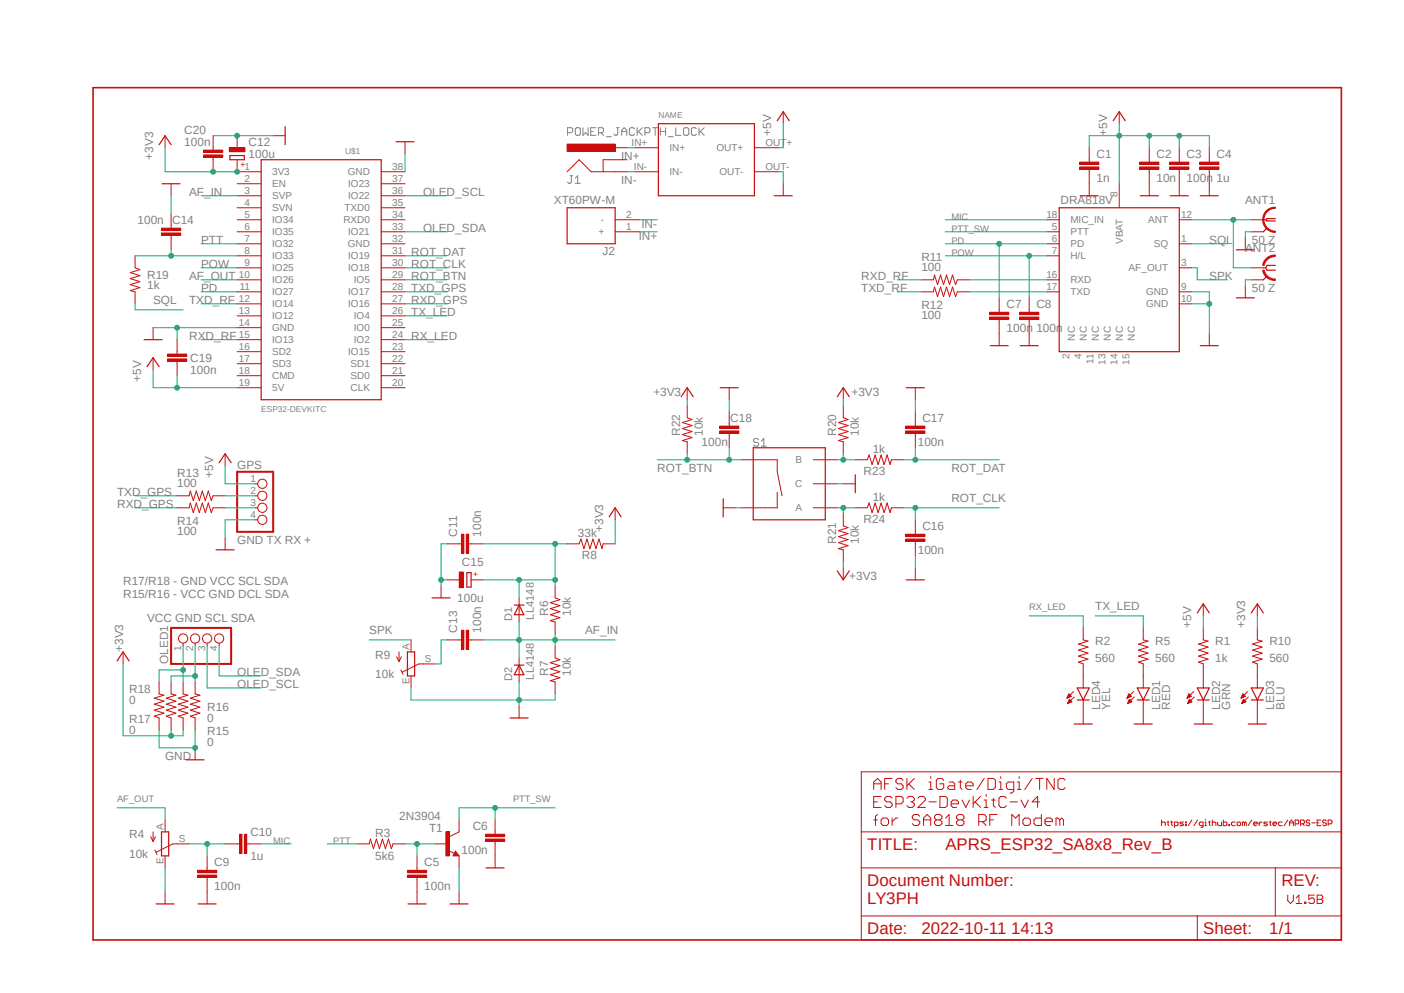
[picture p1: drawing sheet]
<svg xmlns="http://www.w3.org/2000/svg" width="297mm" height="210mm" viewBox="0 0 297 210" stroke-linecap="round" stroke-linejoin="round" font-family="sans-serif">
<path d="M19.2 18.2l264.9 181.1M284.1 18.2l-264.9 181.1" fill="none" stroke="#fff" stroke-width=".21"/>
<g fill="none" stroke="#808080" stroke-width=".21">
<path d="M120.1 28.1h.8l.3-.3v-.5l-.3-.3h-.8v1.6M120.6 37.2h.6M120.9 37.2v1.3l-.3 .3h-.3l-.2-.3M121.7 38.8h1.1M121.7 37.7l.5-.5v1.6M122 27h.5l.3 .3v1.1l-.3 .2h-.5l-.3-.2v-1.1zM123.3 27v1.6l.6-.5 .5 .5v-1.6M125 27.8h.5M126.1 27h-1.1v1.6h1.1M126.6 28.1h.8l.3-.3v-.5l-.3-.3h-.8v1.6M127.1 28.1l.6 .5M128.2 28.9h1.1"/>
<path d="M130.4 27h.6M130.7 27v1.4l-.3 .2h-.3l-.2-.2M131.5 27.8h1.1M131.5 28.6v-1l.5-.6 .6 .6v1M134.2 27.3l-.3-.3h-.5l-.3 .3v1.1l.3 .2h.5l.3-.2M134.8 27v1.6M135 27.8l.9 .8M135.9 27l-1.1 1.1M136.4 28.1h.8l.3-.3v-.5l-.3-.3h-.8v1.6M138 27h1.1M138.6 27v1.6M139.7 27.8h1.1"/>
<path d="M139.7 27v1.6M140.8 27v1.6M141.4 28.9h1M143 27v1.6h1.1M144.6 27.3l.3-.3h.5l.3 .3v1.1l-.3 .2h-.5l-.3-.2zM147.3 27.3l-.2-.3h-.6l-.2 .3v1.1l.2 .2h.6l.2-.2M147.9 27v1.6M148.2 27.8l.8 .8M149 27l-1.1 1.1M160.5 93l-.3-.2h-.5l-.3 .2v.3l.3 .3h.5l.3 .3v.2l-.3 .3h-.5l-.3-.3M161 94.4h1.1M161 93.3l.6-.5v1.6"/>
</g>
<g fill="none" stroke="#c90d0c" stroke-width=".21">
<path d="M236.8 23.6v2.6M236.8 38.9v5M243.1 38.9v2.5M249.5 38.9v2.5M255.8 38.9v2.5M221.5 51.6h2.6M221.5 46.5h2.6M221.5 49h2.6M221.5 59.2h2.6M221.5 54.1h2.6M249.5 51.6h2.5M249.5 46.5h2.5"/>
<path d="M249.5 56.6h2.5M211.4 70.6v2.5M217.7 70.6v2.5M221.5 61.7h2.6M249.5 61.7h2.5M249.5 64.3h2.5M255.8 70.6v2.5M229.2 150.6v2.5M254.6 150.6v2.5M184.8 167v-1.6l.8-.8 .8 .8v1.6M184.8 165.8h1.6M184.8 169.6h.8"/>
<path d="M184.8 173.4h.8M185.6 172.3l-.4 .3v2M186.4 168.4h-1.6v2.4h1.6M186.8 173h.8l.4 .4v.8l-.4 .4h-.8l-.4-.4v-.8zM187.2 165.8h.8M188.7 164.6h-1.5v2.4M188.7 168.8l-.4-.4h-.7l-.4 .4v.4l.4 .4h.7l.4 .4v.4l-.4 .4h-.7l-.4-.4M188.7 173v1.6M189.5 170h1.2l.4-.4v-.8l-.4-.4h-1.2v2.4M189.9 173h-.4l-.8 .8M191.1 165l-.4-.4h-.8l-.4 .4v.4l.4 .4h.8l.4 .4v.4l-.4 .4h-.8l-.4-.4M191.9 164.6v2.4"/>
<path d="M191.9 168.8l.3-.4h.8l.4 .4v.4l-.4 .4M192.2 165.8l1.2 1.2M192.6 169.6h.4M193 169.6l.4 .4v.4l-.4 .4h-.8l-.3-.4M193.4 164.6l-1.5 1.6M194.2 168.8l.4-.4h.8l.3 .4v.4l-1.5 1.6h1.5M194.6 172.6l-.4-.3h-.8l-.4 .3v.4l.4 .4h.8l.4 .4v.4l-.4 .4h-.8l-.4-.4M195.4 174.6v-1.6l.7-.7 .8 .7v1.6M195.4 173.4h1.5M196.5 167h.8M196.5 165.4h.4v1.6M196.5 169.6h1.6"/>
<path d="M196.9 164.3v.3M198.1 173.4h.7M198.1 173.4l-.4 .4v.4l.4 .4h.7l.5-.4v-.4l-.5-.4M198.1 173.4l-.4-.4v-.4l.4-.3h.7l.5 .3v.4l-.5 .4M198.8 168.4h1.2l.4 .4v1.6l-.4 .4h-1.2zM199.6 165l-.3-.4h-.8l-.4 .4v1.6l.4 .4h.8l.3-.4v-.8h-.8M200 174.6h1.6M200 173l.8-.7v2.3M200.8 165.4h.8l.4 .4v1.2h-1.2l-.4-.4 .4-.4h1.2M201.2 170h1.6v-.4l-.4-.4h-.8l-.4 .4v.8l.4 .4h.8M202.8 165.4h.7M202.8 173.4h.7"/>
<path d="M202.8 173.4l-.4 .4v.4l.4 .4h.7l.4-.4v-.4l-.4-.4M202.8 173.4l-.4-.4v-.4l.4-.3h.7l.4 .3v.4l-.4 .4M203.2 165v1.6l.3 .4M203.5 169.2l.8 1.6 .8-1.6M204.3 166.2h1.6v-.4l-.4-.4h-.8l-.4 .4v.8l.4 .4h.8M205.9 168.4v2.4M206.2 169.6l1.2 1.2M207.1 173.8h1.1l.4-.4v-.8l-.4-.3h-1.1v2.3M207.4 168.4l-1.5 1.6M207.8 173.8l.8 .8M208.2 164.6l-1.5 2.4M208.2 170.8h.8"/>
<path d="M208.2 169.2h.4v1.6M208.6 168v.4M209 164.6h1.1l.5 .4v1.6l-.5 .4h-1.1zM209.4 173.4h.7M209.8 169.2h.8M210.1 168.8v1.6l.5 .4M210.9 172.3h-1.5v2.3M211.3 167h.8M211.3 165.4h.4v1.6M211.7 164.3v.3M212.9 168.8l-.4-.4h-.8l-.4 .4v1.6l.4 .4h.8l.4-.4M213.7 169.6h1.5"/>
<path d="M214 174.6v-2.3l.8 .7 .8-.7v2.3M214.5 167h-1.2l-.4-.4v-.8l.4-.4h1.2v1.9l-.5 .4h-.3M215.2 167h.8M215.2 165.4h.4v1.6M215.6 164.3v.3M216 169.2l.8 1.6 .8-1.6M216.4 173.4l.4-.4h.8l.4 .4v.8l-.4 .4h-.8l-.4-.4zM218.4 164.6l-1.6 2.4M219.1 164.6h1.6M219.9 164.6v2.4M219.9 169.6h-1.5l1.1-1.2v2.4M220.3 172.3v2.3h-1.2l-.4-.4v-.8l.4-.4h1.2"/>
<path d="M221.1 173.8h1.5v-.4l-.4-.4h-.8l-.3 .4v.8l.3 .4h.8M223 164.6v2.4l-1.6-2.4v2.4M224.2 173.4l-.4-.4h-.4v1.6M224.2 173.4v1.2M224.2 173.4l.4-.4 .4 .4v1.2M225.3 165l-.3-.4h-.8l-.4 .4v1.6l.4 .4h.8l.3-.4M245.7 173.4v1.2M245.7 174l.6-.1 .2 .1v.6M246.9 173.9h.4M247.1 173.7v.7l.2 .2M247.6 173.9h.5M247.9 173.7v.7l.2 .2"/>
<path d="M248.5 174.6h.5l.2-.2v-.4l-.2-.1h-.5v1.1M250.4 173.9h-.6l-.2 .1 .8 .4-.2 .2h-.6M250.8 173.9h.2v.1h-.2zM250.8 174.4h.2v.2h-.2zM252.1 173.4l-.7 1.2M253.3 173.4l-.7 1.2M254.5 174.6h-.6l-.2-.2v-.4l.2-.1h.6v.9l-.4 .2M254.9 173.9h.2v.7M254.9 174.6h.4M255.1 173.3v.1M255.7 173.9h.3M255.9 173.7v.7l.1 .2"/>
<path d="M256.5 174l.1-.1h.4l.2 .1v.6M256.5 173.4v1.2M257.6 173.9v.5l.2 .2h.6v-.7M258.8 173.4v1.2h.6l.1-.6-.1-.1h-.6M259.9 174.4h.2v.2h-.2zM261.3 173.9h-.6l-.2 .1v.4l.2 .2h.6M261.9 173.9h.4l.2 .1-.2 .6h-.4l-.2-.2v-.4zM263.3 174l-.5-.1v.7M263.3 174v.6M263.3 174l.1-.1 .3 .1v.6M264.8 173.4l-.8 1.2M265.2 174.2h.8l-.2-.3h-.4l-.2 .1 .2 .6h.4"/>
<path d="M266.4 173.9v.7M267 173.9h-.3l-.3 .3M268.1 173.9h-.6l-.2 .1 .8 .4-.2 .2h-.6M268.5 173.9h.4M268.7 173.7v.7l.2 .2M269.3 174.2h.8l-.2-.3-.6 .1v.4l.2 .2h.4M271.2 173.9h-.5l-.2 .1v.4l.2 .2h.5M272.4 173.4l-.7 1.2M272.8 174.6v-.7l.4-.5 .4 .5v.7M272.8 174h.8M274 174.2h.6l.1-.2-.1-.6h-.6v1.2M275.1 174.2h.6l.2-.2v-.3l-.2-.3h-.6v1.2"/>
<path d="M275.5 174.2l.4 .4M277.1 173.7l-.2-.3h-.4l-.2 .3 .2 .3h.4l.2 .2-.2 .4h-.4l-.2-.2M277.5 174h.8M278.6 174h.4M279.4 173.4h-.8v1.2h.8M280.6 173.7l-.2-.3h-.4l-.2 .5 .2 .1h.4l.2 .4-.2 .2h-.4l-.2-.2M281 174.2h.6l.2-.2v-.3l-.2-.3h-.6v1.2M272.4 189.3v1.2l.6 .6 .6-.6v-1.2M274.2 189.9l.6-.6v1.8M274.2 191.1h1.2M276 190.8h.3v.3h-.3zM278 189.3h-1.1v.9l.6-.3h.2l.3 .3v.6l-.3 .3h-.5l-.3-.3"/>
<path d="M278.6 189.3h.9l.3 .3v.3l-.3 .3 .3 .3v.3l-.3 .3h-.9zM278.6 190.2h.9"/>
</g>
<path d="M235.5 25.5l1.3-1.9 1.2 1.9M224.1 43.9h25.4v30.5h-25.4zM241.2 41.4h3.8M247.6 41.4h3.8M253.9 41.4h3.8M209.5 73.1h3.8M215.8 73.1h3.8M253.9 73.1h3.8M227.2 153.1h3.9M252.6 153.1h3.9" fill="none" stroke="#c90d0c" stroke-width=".25"/>
<path d="M267.9 44.6a2.53 2.53 0 0 1 1.9-.8v.3a2.41 2.41 0 0 0-2.4 2.4 2.41 2.41 0 0 0 2.4 2.4v.2a2.68 2.68 0 0 1-2.5-1.6 2.68 2.68 0 0 1 .6-2.9z" fill-rule="evenodd" fill="#c90d0c"/>
<path d="M264.7 46.5h3.1M264.7 49h2.6M267.3 56.6h.5M267.9 44.6a2.53 2.53 0 0 1 1.9-.8v.3a2.41 2.41 0 0 0-2.4 2.4 2.41 2.41 0 0 0 2.4 2.4v.2a2.68 2.68 0 0 1-2.5-1.6 2.68 2.68 0 0 1 .6-2.9z" fill="none" stroke="#c90d0c" stroke-width=".21"/>
<path d="M268 48.3l-.7 .7M268 58.4l-.7 .8M269.8 46.2h-1.8l-.2 .3 .2 .2h1.8M269.8 56.1h-1.8l-.2 .5 .2 .5h1.8" fill="none" stroke="#c90d0c" stroke-width=".25"/>
<path d="M267.8 54.7a2.55 2.55 0 0 1 2-.8v.3a2.46 2.46 0 0 0-2.4 1.9h-.3l.1-.3z" fill-rule="evenodd" fill="#c90d0c"/>
<path d="M267.8 54.7a2.55 2.55 0 0 1 2-.8v.3a2.46 2.46 0 0 0-2.4 1.9h-.3l.1-.3z" fill="none" stroke="#c90d0c" stroke-width=".21"/>
<path d="M267.1 57.2l.3-.1a2.35 2.35 0 0 0 2.4 1.9v.3a2.57 2.57 0 0 1-2.7-2.1z" fill-rule="evenodd" fill="#c90d0c"/>
<g fill="none" stroke="#c90d0c" stroke-width=".21">
<path d="M85.7 30v2.5M263.4 50.3v2.5M264.7 56.6h2.6M264.7 59.2h2.6M267.1 57.2l.3-.1a2.35 2.35 0 0 0 2.4 1.9v.3a2.57 2.57 0 0 1-2.7-2.1zM32.4 75.6v2.6M263.4 60.5v2.5M254.6 127.7v2.6M31.9 177l.5 1M32.4 175.9v2.1M32.8 179.8l.4 .9M32.9 177l-.5 1"/>
<path d="M34.9 173.4v2.5M40 178.5h-3.4l-3.6 1.8M94.9 179.9l1.2 .6M97.1 175.9l-2 1.1M34.9 181v2.6M34.9 188.6v2.6M43.8 188.6v2.6M88.2 188.6v2.6M96.4 180l.7 1h-1.3zM97.1 188.6v2.6M104.7 181v2.6"/>
</g>
<path d="M83.8 30h3.8M261.5 52.8h3.8M31.1 77.6l1.3-2 1.3 2M261.5 63h3.8M253.3 129.6l1.3-1.9 1.2 1.9M34.2 175.9h1.5v5.1h-1.5zM33 191.2h3.8M41.9 191.2h3.8M86.3 191.2h3.8M95.2 191.2h3.8M96.4 180.5l.1 .3h-.4l.3-.5 .5 .6h-.8M102.8 183.6h3.8" fill="none" stroke="#c90d0c" stroke-width=".25"/>
<path d="M94.3 175.9h.8v5.1h-.8z" fill-rule="evenodd" fill="#c90d0c"/>
<g fill="none" stroke="#c90d0c" stroke-width=".21">
<path d="M230.4 33.8v.5M230.4 35.8v.5M230.4 38.9v2.5M47.6 96v2.5M47.6 113.7v2.6M54 102.3h.5M54 104.9h.5M54 107.4h.5M54 109.9h.5M92 178.5h2.6M94.3 175.9h.8v5.1h-.8zM97.1 173.4v2.5"/>
<path d="M97.1 181v2.6"/>
<circle cx="55.5" cy="102.3" r=".98"/>
<circle cx="55.5" cy="104.9" r=".98"/>
<circle cx="55.5" cy="107.4" r=".98"/>
<circle cx="55.5" cy="109.9" r=".98"/>
</g>
<path d="M228.5 41.4h3.8M46.4 97.9l1.2-1.9 1.3 1.9M45.7 116.3h3.8" fill="none" stroke="#c90d0c" stroke-width=".25"/>
<path d="M50.2 99.8h7.6v12.7h-7.6z" fill="none" stroke="#c90d0c" stroke-width=".42"/>
<path d="M228.4 35.3h4.1v.5h-4.1z" fill-rule="evenodd" fill="#c90d0c"/>
<path d="M228.4 35.3h4.1v.5h-4.1z" fill="none" stroke="#c90d0c" stroke-width=".21"/>
<path d="M228.4 34.3h4.1v.5h-4.1z" fill-rule="evenodd" fill="#c90d0c"/>
<path d="M228.4 34.3h4.1v.5h-4.1zM230.4 31.2v2.6M230.4 36.3v2.6M243.1 33.8v.5M243.1 35.8v.5" fill="none" stroke="#c90d0c" stroke-width=".21"/>
<path d="M241.1 35.3h4.1v.5h-4.1z" fill-rule="evenodd" fill="#c90d0c"/>
<path d="M241.1 35.3h4.1v.5h-4.1z" fill="none" stroke="#c90d0c" stroke-width=".21"/>
<path d="M241.1 34.3h4.1v.5h-4.1z" fill-rule="evenodd" fill="#c90d0c"/>
<path d="M241.1 34.3h4.1v.5h-4.1zM243.1 31.2v2.6M243.1 36.3v2.6M249.5 33.8v.5M249.5 35.8v.5" fill="none" stroke="#c90d0c" stroke-width=".21"/>
<path d="M247.4 35.3h4.1v.5h-4.1z" fill-rule="evenodd" fill="#c90d0c"/>
<path d="M247.4 35.3h4.1v.5h-4.1z" fill="none" stroke="#c90d0c" stroke-width=".21"/>
<path d="M247.4 34.3h4.1v.5h-4.1z" fill-rule="evenodd" fill="#c90d0c"/>
<path d="M247.4 34.3h4.1v.5h-4.1zM249.5 31.2v2.6M249.5 36.3v2.6M255.8 33.8v.5M255.8 35.8v.5" fill="none" stroke="#c90d0c" stroke-width=".21"/>
<path d="M253.8 35.3h4.1v.5h-4.1z" fill-rule="evenodd" fill="#c90d0c"/>
<path d="M253.8 35.3h4.1v.5h-4.1z" fill="none" stroke="#c90d0c" stroke-width=".21"/>
<path d="M253.8 34.3h4.1v.5h-4.1z" fill-rule="evenodd" fill="#c90d0c"/>
<path d="M253.8 34.3h4.1v.5h-4.1zM255.8 31.2v2.6M255.8 36.3v2.6M88.2 183.6v.5M88.2 185.6v.5" fill="none" stroke="#c90d0c" stroke-width=".21"/>
<path d="M86.2 185.1h4.1v.5h-4.1z" fill-rule="evenodd" fill="#c90d0c"/>
<path d="M86.2 185.1h4.1v.5h-4.1z" fill="none" stroke="#c90d0c" stroke-width=".21"/>
<path d="M86.2 184.1h4.1v.5h-4.1z" fill-rule="evenodd" fill="#c90d0c"/>
<path d="M104.7 175.9v.5M104.7 178v.5M86.2 184.1h4.1v.5h-4.1zM88.2 181v2.6M88.2 186.1v2.5" fill="none" stroke="#c90d0c" stroke-width=".21"/>
<path d="M102.7 177.5h4.1v.5h-4.1z" fill-rule="evenodd" fill="#c90d0c"/>
<path d="M102.7 177.5h4.1v.5h-4.1z" fill="none" stroke="#c90d0c" stroke-width=".21"/>
<path d="M102.7 176.4h4.1v.6h-4.1z" fill-rule="evenodd" fill="#c90d0c"/>
<path d="M211.4 65.5v.5M211.4 67.6v.5M102.7 176.4h4.1v.6h-4.1zM104.7 173.4v2.5M104.7 178.5v2.5" fill="none" stroke="#c90d0c" stroke-width=".21"/>
<path d="M209.3 67.1h4.1v.5h-4.1z" fill-rule="evenodd" fill="#c90d0c"/>
<path d="M209.3 67.1h4.1v.5h-4.1z" fill="none" stroke="#c90d0c" stroke-width=".21"/>
<path d="M209.3 66h4.1v.5h-4.1z" fill-rule="evenodd" fill="#c90d0c"/>
<path d="M209.3 66h4.1v.5h-4.1zM211.4 63v2.5M211.4 68.1v2.5M217.7 65.5v.5M217.7 67.6v.5" fill="none" stroke="#c90d0c" stroke-width=".21"/>
<path d="M215.7 67.1h4.1v.5h-4.1z" fill-rule="evenodd" fill="#c90d0c"/>
<path d="M215.7 67.1h4.1v.5h-4.1z" fill="none" stroke="#c90d0c" stroke-width=".21"/>
<path d="M215.7 66h4.1v.5h-4.1z" fill-rule="evenodd" fill="#c90d0c"/>
<path d="M215.7 66h4.1v.5h-4.1zM217.7 63v2.5M217.7 68.1v2.5M43.8 183.6v.5M43.8 185.6v.5" fill="none" stroke="#c90d0c" stroke-width=".21"/>
<path d="M41.8 185.1h4v.5h-4z" fill-rule="evenodd" fill="#c90d0c"/>
<path d="M41.8 185.1h4v.5h-4z" fill="none" stroke="#c90d0c" stroke-width=".21"/>
<path d="M41.8 184.1h4v.5h-4z" fill-rule="evenodd" fill="#c90d0c"/>
<path d="M50.2 178.5h.5M52.2 178.5h.5M41.8 184.1h4v.5h-4zM43.8 181v2.6M43.8 186.1v2.5" fill="none" stroke="#c90d0c" stroke-width=".21"/>
<path d="M51.7 176.4h.5v4.1h-.5z" fill-rule="evenodd" fill="#c90d0c"/>
<path d="M51.7 176.4h.5v4.1h-.5z" fill="none" stroke="#c90d0c" stroke-width=".21"/>
<path d="M50.7 176.4h.5v4.1h-.5z" fill-rule="evenodd" fill="#c90d0c"/>
<g fill="none" stroke="#c90d0c" stroke-width=".21">
<path d="M50.2 36.3h5M50.2 38.9h5M80.6 36.3h5.1M80.6 38.9h5.1M50.2 41.4h5M50.2 43.9h5M50.2 46.5h5M50.2 49h5M50.2 51.6h5M50.2 54.1h5M50.2 56.6h5M50.2 59.2h5"/>
<path d="M80.6 41.4h5.1M80.6 43.9h5.1M80.6 46.5h5.1M80.6 49h5.1M80.6 51.6h5.1M80.6 54.1h5.1M80.6 56.6h5.1M80.6 59.2h5.1M50.2 61.7h5M50.2 64.3h5M50.2 66.8h5M50.2 69.3h5"/>
<path d="M50.2 71.8h5M50.2 74.4h5M50.2 76.9h5M50.2 79.5h5M80.6 61.7h5.1M80.6 64.3h5.1M80.6 66.8h5.1M80.6 69.3h5.1M80.6 71.8h5.1M80.6 74.4h5.1M80.6 76.9h5.1M80.6 79.5h5.1"/>
<path d="M50.2 82h5M80.6 82h5.1M97.1 115h.5M99.1 115h.6M120 115h2.5l.4-1 .6 2 .7-2 .6 2 .6-2 .7 2 .6-2 .6 2 .3-1h2.5M117.4 123.9v2.5l1 .4-2 .7 2 .6-2 .6 2 .7-2 .6 2 .6-2 .7 1 .2v2.6M117.4 136.6v2.5l1 .4-2 .7 2 .6-2 .6 2 .7-2 .6 2 .6-2 .7 1 .2v2.6M229.2 132.8v2.5l1 .3-2.1 .6 2.1 .7-2.1 .6 2.1 .6-2.1 .7 2.1 .6-2.1 .6 1.1 .4v2.6M241.9 132.8v2.5l1 .3-2.1 .6 2.1 .7-2.1 .6 2.1 .6-2.1 .7 2.1 .6-2.1 .6 1.1 .4v2.6M254.6 132.8v2.5l1 .3-2.1 .6 2.1 .7-2.1 .6 2.1 .6-2.1 .7 2.1 .6-2.1 .6 1.1 .4v2.6M241.9 150.6v2.5M47.6 178.5h2.6"/>
<path d="M50.7 176.4h.5v4.1h-.5zM52.7 178.5h2.5M75.6 178.5h2.5l.3-1 .6 2 .6-2 .7 2 .6-2 .6 2 .7-2 .6 2 .3-1h2.6"/>
</g>
<path d="M55.2 33.8h25.4v50.7h-25.4zM239.9 153.1h3.9" fill="none" stroke="#c90d0c" stroke-width=".25"/>
<path d="M98.6 113h.5v4.1h-.5z" fill-rule="evenodd" fill="#c90d0c"/>
<path d="M98.6 113h.5v4.1h-.5z" fill="none" stroke="#c90d0c" stroke-width=".21"/>
<path d="M97.6 113h.5v4.1h-.5z" fill-rule="evenodd" fill="#c90d0c"/>
<path d="M94.6 115h2.5M97.6 113h.5v4.1h-.5zM99.7 115h2.5M97.1 135.3h.5M99.1 135.3h.6M109.8 126.4v5.1M109.8 139.1v5.1" fill="none" stroke="#c90d0c" stroke-width=".21"/>
<path d="M108.8 128h2M109.8 128l1 2h-2zM108.8 140.7h2M109.8 140.7l1 2h-2z" fill="none" stroke="#c90d0c" stroke-width=".25"/>
<path d="M98.6 133.3h.5v4.1h-.5z" fill-rule="evenodd" fill="#c90d0c"/>
<path d="M98.6 133.3h.5v4.1h-.5z" fill="none" stroke="#c90d0c" stroke-width=".21"/>
<path d="M97.6 133.3h.5v4.1h-.5z" fill-rule="evenodd" fill="#c90d0c"/>
<g fill="none" stroke="#c90d0c" stroke-width=".21">
<path d="M34.9 28.7v2.5M165.7 23.6v2.6M165.7 38.9v2.5M28.6 54.1v2.5l1 .4-2 .7 2 .6-2 .6 2 .7-2 .6 2 .6-2 .7 1 .2v2.6M36.2 47.8v.5M36.2 49.8v.5M194.9 59.2h2.5l.3-1 .6 2 .7-2 .6 2 .6-2 .7 2 .6-2 .6 2 .4-1h2.6M32.4 69.3v2.5M194.9 61.7h2.5l.3-1 .6 2 .7-2 .6 2 .6-2 .7 2 .6-2 .6 2 .4-1h2.6M37.5 104.9h2.5l.3-1.1 .6 2.1 .6-2.1 .7 2.1 .6-2.1 .6 2.1 .7-2.1 .6 2.1 .4-1h2.5M37.5 107.4h2.5l.3-1 .6 2 .6-2 .7 2 .6-2 .6 2 .7-2 .6 2 .4-1h2.5M26 137.9v2.5"/>
<path d="M83.9 138.9l.5 1M84.4 137.9v2M84.9 138.9l-.5 1M87 135.3v2.6M93.3 123.9v2.5M94.6 135.3h2.5M97.6 133.3h.5v4.1h-.5zM99.7 135.3h2.5M266 132.8v2.5l1 .3-2 .6 2 .7-2 .6 2 .6-2 .7 2 .6-2 .6 1 .4v2.6M33.7 144.2v2.6l1 .2-2.1 .7 2.1 .6-2.1 .6 2.1 .7-2.1 .6 2.1 .6-2.1 .7 1.1 .3v2.6M36.2 144.2v2.6l1 .2-2 .7 2 .6-2 .6 2 .7-2 .6 2 .6-2 .7 1 .3v2.6M38.7 144.2v2.6l1.1 .2-2.1 .7 2.1 .6-2.1 .6 2.1 .7-2.1 .6 2.1 .6-2.1 .7 1 .3v2.6"/>
<path d="M41.3 144.2v2.6l1 .2-2 .7 2 .6-2 .6 2 .7-2 .6 2 .6-2 .7 1 .3v2.6M41.3 158.2v2.5M84.8 141.7l.5 .9M87 143v2.5M92 140.4h-3.4l-3.5 1.8M109.8 149.3v2.5M266 150.6v2.5"/>
</g>
<path d="M33.7 30.6l1.2-1.9 1.3 1.9M164.4 25.5l1.3-1.9 1.3 1.9M163.8 41.4h3.8M30.5 71.8h3.8M24.8 139.8l1.2-1.9 1.3 1.9M86.2 137.9h1.5v5.1h-1.5zM91.4 126.4h3.8M107.9 151.8h3.8M264.1 153.1h3.8M39.4 160.7h3.8" fill="none" stroke="#c90d0c" stroke-width=".25"/>
<path d="M34.2 48.3h4v.5h-4z" fill-rule="evenodd" fill="#c90d0c"/>
<path d="M34.2 48.3h4v.5h-4z" fill="none" stroke="#c90d0c" stroke-width=".21"/>
<path d="M34.2 49.3h4v.5h-4z" fill-rule="evenodd" fill="#c90d0c"/>
<path d="M36.2 38.9v2.5M34.2 49.3h4v.5h-4zM36.2 45.2v2.6M36.2 50.3v2.5M130.1 107.4v2.5M266 127.7v2.6" fill="none" stroke="#c90d0c" stroke-width=".21"/>
<path d="M34.3 38.9h3.8M128.9 109.3l1.2-1.9 1.3 1.9M98.8 121.1h.9v3.1h-.9zM264.7 129.6l1.3-1.9 1.3 1.9" fill="none" stroke="#c90d0c" stroke-width=".25"/>
<path d="M97.2 121h.8v3.3h-.8z" fill-rule="evenodd" fill="#c90d0c"/>
<path d="M94.6 122.6h2.5M97.2 121h.8v3.3h-.8zM99.7 122.6h2.5" fill="none" stroke="#c90d0c" stroke-width=".21"/>
<path d="M48.6 32.9h3.1v.9h-3.1z" fill="none" stroke="#c90d0c" stroke-width=".25"/>
<path d="M48.5 31.2h3.3v.9h-3.3z" fill-rule="evenodd" fill="#c90d0c"/>
<g fill="none" stroke="#c90d0c" stroke-width=".21">
<path d="M48.5 31.2h3.3v.9h-3.3zM50.2 28.7v2.5M50.2 33.8v2.5M57.8 28.7h2.5M120 36.3l2.5-2.5 2.6 2.5h5M130.1 33.8h-2.5v2.5M134.2 31.2h5.1M134.2 36.3h5.1M159.6 31.2h5.1M159.6 36.3h5.1M38.7 136.1v.5M41.3 136.1v.5"/>
<path d="M43.8 136.1v.5M46.4 136.1v.5M225.8 147.6v.1M225.8 147.5h.2M225.8 147.4h.4M225.8 147.4h.6M225.8 148.8h.1M225.9 147.3h.7M225.9 148.7h.2M225.9 147.2h.7M225.9 148.6h.4M226 147.1h.4"/>
<path d="M226 148.5h.5M226 147h.4M226 148.4h.7M226.1 146.9h.2M226.1 148.3h.6M226.1 146.8h.1M226.1 148.3h.5M226.1 148.2h.4M226.2 148.1h.2M226.2 148h.1M226.2 147.9l.5 .5-.9 .4zM226.6 147.3l-.5-.5-.4 .9"/>
<path d="M226.6 147.3l-.9 .4M227.1 146.3l-1.4 1.4M227.2 147.4l-1.4 1.4M229.2 143v2.5M229.2 148v2.6M238.4 147.6h.1M238.5 147.5h.2M238.5 147.4h.4M238.5 147.4h.6M238.5 148.8h.1M238.6 147.3h.7M238.6 148.7h.2"/>
<path d="M238.6 147.2h.6M238.6 148.6h.4M238.7 147.1h.4M238.7 148.5h.5M238.7 147h.4M238.7 148.4h.7M238.8 146.9h.2M238.8 148.3h.6M238.8 146.8h.1M238.8 148.3h.5M238.8 148.2h.4M238.8 148.1h.3"/>
<path d="M238.9 148h.1M239.3 147.3l-.5-.5-.4 .9M239.3 147.3l-.9 .4M239.4 148.4l-.5-.5-.4 .9M239.4 148.4l-.9 .4M239.8 146.3l-1.4 1.4M239.9 147.4l-1.4 1.4M241.9 143v2.5M241.9 148v2.6M251.1 147.6h.1M251.2 147.5h.2M251.2 147.4h.4"/>
<path d="M251.2 147.4h.6M251.2 148.8h.1M251.3 147.3h.7M251.3 148.7h.2M251.3 147.2h.6M251.3 148.6h.4M251.4 147.1h.4M251.4 148.5h.5M251.4 147h.4M251.4 148.4h.7M251.5 146.9h.2M251.5 146.8h.1"/>
<path d="M251.5 148.3h.6M251.5 148.3h.5M251.5 148.2h.4M251.5 148.1h.3M251.6 148h.1M251.6 147.9l.5 .5-.9 .4zM252 147.3l-.5-.5-.4 .9M252 147.3l-.9 .4M252.5 146.3l-1.4 1.4M252.6 147.4l-1.4 1.4M254.6 143v2.5M254.6 148v2.6"/>
<path d="M262.6 147.6h.1M262.6 147.5h.2M262.6 147.4h.4M262.7 147.4h.5M262.7 148.8h.1M262.7 147.3h.7M262.7 148.7h.2M262.8 147.2h.6M262.8 148.6h.3M262.8 147.1h.5M262.8 148.5h.5M262.8 147h.4"/>
<path d="M262.8 146.9h.3M262.8 148.4h.7M262.9 146.8h.1M262.9 148.3h.6M262.9 148.3h.5M262.9 148.2h.4M262.9 146.8l.5 .5-.8 .4zM263 148.1h.2M263 148h.1M263.1 147.9l.5 .5-.9 .4zM263.9 146.3l-1.3 1.4M264.1 147.4l-1.4 1.4"/>
<path d="M266 143v2.5M266 148v2.6"/>
<circle cx="38.7" cy="135" r=".98"/>
<circle cx="41.3" cy="135" r=".98"/>
<circle cx="43.8" cy="135" r=".98"/>
<circle cx="46.4" cy="135" r=".98"/>
</g>
<path d="M60.3 26.8v3.8M139.3 26.2h20.3v15.2h-20.3zM227.9 145.5h2.5l-1.2 2.5zM227.9 148h2.5M240.6 148h2.5M240.6 145.5h2.5l-1.2 2.5zM253.3 148h2.5M253.3 145.5h2.5l-1.2 2.5zM264.7 148h2.6M264.7 145.5h2.6l-1.3 2.5z" fill="none" stroke="#c90d0c" stroke-width=".25"/>
<path d="M36.2 132.8h12.7v7.6h-12.7z" fill="none" stroke="#c90d0c" stroke-width=".42"/>
<path d="M120 30.5h10.1v1.5h-10.1z" fill-rule="evenodd" fill="#c90d0c"/>
<g fill="none" stroke="#c90d0c" stroke-width=".21">
<path d="M120 30.5h10.1v1.5h-10.1zM130.1 33.8h2.6M130.1 36.3h2.6M130.1 31.2h2.6M130.1 49h5.1M130.1 46.5h5.1M156.8 97.2h7.6v2.6l1 5.1M172 97.2h5.1M153 107.4h2.5M164.4 104.1v3.3h-7.6M172 107.4h5.1M172 102.3h5.1"/>
<path d="M178.4 102.3h2.5M193.6 112.5v.5M193.6 114.5v.5"/>
</g>
<path d="M120 43.9h10.1v7.7h-10.1zM159.3 94.7h15.3v15.2h-15.3zM153 105.5v3.8M180.9 100.4v3.8" fill="none" stroke="#c90d0c" stroke-width=".25"/>
<path d="M191.6 114h4.1v.5h-4.1z" fill-rule="evenodd" fill="#c90d0c"/>
<path d="M191.6 114h4.1v.5h-4.1z" fill="none" stroke="#c90d0c" stroke-width=".21"/>
<path d="M191.6 113h4.1v.5h-4.1z" fill-rule="evenodd" fill="#c90d0c"/>
<path d="M193.6 89.6v.5M193.6 91.7v.5M191.6 113h4.1v.5h-4.1zM193.6 109.9v2.6M193.6 115v2.6" fill="none" stroke="#c90d0c" stroke-width=".21"/>
<path d="M191.6 91.1h4.1v.6h-4.1z" fill-rule="evenodd" fill="#c90d0c"/>
<path d="M191.6 91.1h4.1v.6h-4.1z" fill="none" stroke="#c90d0c" stroke-width=".21"/>
<path d="M191.6 90.1h4.1v.5h-4.1z" fill-rule="evenodd" fill="#c90d0c"/>
<path d="M154.3 89.6v.5M154.3 91.7v.5M191.6 90.1h4.1v.5h-4.1zM193.6 87.1v2.5M193.6 92.2v2.5" fill="none" stroke="#c90d0c" stroke-width=".21"/>
<path d="M152.2 91.1h4.1v.6h-4.1z" fill-rule="evenodd" fill="#c90d0c"/>
<path d="M152.2 91.1h4.1v.6h-4.1z" fill="none" stroke="#c90d0c" stroke-width=".21"/>
<path d="M152.2 90.1h4.1v.5h-4.1z" fill-rule="evenodd" fill="#c90d0c"/>
<g fill="none" stroke="#c90d0c" stroke-width=".21">
<path d="M37.5 74.4v.5M37.5 76.4v.5M145.4 85.8v2.5l1 .4-2 .7 2 .6-2 .6 2 .7-2 .6 2 .6-2 .7 1 .2v2.6M145.4 82v2.5M152.2 90.1h4.1v.5h-4.1zM154.3 82v2.5M154.3 87.1v2.5M154.3 92.2v2.5M178.4 85.8v2.5l1 .4-2 .7 2 .6-2 .6 2 .7-2 .6 2 .6-2 .7 1 .2v2.6M178.4 82v2.5M180.9 97.2h2.6l.4-1 .6 2.1 .6-2.1 .7 2.1 .6-2.1 .6 2.1 .7-2.1 .6 2.1 .3-1.1h2.5M193.6 82v2.5"/>
<path d="M178.4 108.7v2.5l1 .4-2 .6 2 .7-2 .6 2 .6-2 .7 2 .6-2 .6 1 .3v2.5M180.9 107.4h2.6l.4-1 .6 2 .6-2 .7 2 .6-2 .6 2 .7-2 .6 2 .3-1h2.5M178.4 120.1v2.5M193.6 120.1v2.5"/>
</g>
<path d="M144.1 83.9l1.3-1.9 1.2 1.9M152.4 82h3.8M177.1 83.9l1.3-1.9 1.3 1.9M191.7 82h3.8M177.1 120.7l1.3 1.9 1.3-1.9M191.7 122.6h3.8" fill="none" stroke="#c90d0c" stroke-width=".25"/>
<path d="M35.4 75.9h4.1v.5h-4.1z" fill-rule="evenodd" fill="#c90d0c"/>
<path d="M35.4 75.9h4.1v.5h-4.1z" fill="none" stroke="#c90d0c" stroke-width=".21"/>
<path d="M35.4 74.9h4.1v.5h-4.1z" fill-rule="evenodd" fill="#c90d0c"/>
<path d="M45.1 31.2v.5M45.1 33.3v.5M35.4 74.9h4.1v.5h-4.1zM37.5 71.8v2.6M37.5 76.9v2.6" fill="none" stroke="#c90d0c" stroke-width=".21"/>
<path d="M43.1 32.8h4v.5h-4z" fill-rule="evenodd" fill="#c90d0c"/>
<path d="M43.1 32.8h4v.5h-4z" fill="none" stroke="#c90d0c" stroke-width=".21"/>
<path d="M43.1 31.7h4v.6h-4z" fill-rule="evenodd" fill="#c90d0c"/>
<path d="M43.1 31.7h4v.6h-4zM45.1 28.7v2.5M45.1 33.8v2.5M182.2 163.2h101.6v35.6h-101.6zM182.2 175.9h101.6M182.2 183.6h101.6M182.2 193.7h101.6M253.3 193.7v5.1M269.8 183.6v10.1" fill="none" stroke="#c90d0c" stroke-width=".21"/>
<path d="M19.7 18.5h264.1v180.3h-264.1z" fill="none" stroke="#c90d0c" stroke-width=".34"/>
<path d="M236.8 26.2v12.7M236.8 28.7h19v2.5" fill="none" stroke="#0dab76" stroke-width=".21"/>
<circle cx="236.8" cy="28.7" r=".51" fill="#0dab76"/>
<g fill="none" stroke="#0dab76" stroke-width=".21">
<path d="M243.1 28.7v2.5"/>
<circle cx="236.8" cy="28.7" r=".51"/>
</g>
<circle cx="243.1" cy="28.7" r=".51" fill="#0dab76"/>
<g fill="none" stroke="#0dab76" stroke-width=".21">
<path d="M249.5 28.7v2.5"/>
<circle cx="243.1" cy="28.7" r=".51"/>
</g>
<circle cx="249.5" cy="28.7" r=".51" fill="#0dab76"/>
<g fill="none" stroke="#0dab76" stroke-width=".21">
<path d="M165.7 26.2v5h-1M236.8 28.7h-6.4v2.5M32.4 78.2v3.8h17.8M37.5 79.5v2.5M47.6 98.5v3.8h6.4M254.6 130.3v2.5"/>
<circle cx="249.5" cy="28.7" r=".51"/>
</g>
<circle cx="37.5" cy="82" r=".51" fill="#0dab76"/>
<g fill="none" stroke="#0dab76" stroke-width=".21">
<path d="M252 61.7h3.8v8.9M252 64.3h3.8"/>
<circle cx="37.5" cy="82" r=".51"/>
</g>
<circle cx="255.8" cy="64.3" r=".51" fill="#0dab76"/>
<g fill="none" stroke="#0dab76" stroke-width=".21">
<path d="M264.7 49h-1.3v1.3M264.7 59.2h-1.3v1.3M54 109.9h-6.4v3.8M94.6 115h-1.3v8.9M93.3 122.6h1.3M34.9 183.6v5M97.1 183.6v5"/>
<circle cx="255.8" cy="64.3" r=".51"/>
</g>
<circle cx="93.3" cy="122.6" r=".51" fill="#0dab76"/>
<g fill="none" stroke="#0dab76" stroke-width=".21">
<path d="M109.8 144.2v5.1M117.4 146.8v1.2h-7.6"/>
<circle cx="93.3" cy="122.6" r=".51"/>
</g>
<circle cx="109.8" cy="148" r=".51" fill="#0dab76"/>
<g fill="none" stroke="#0dab76" stroke-width=".21">
<path d="M164.7 36.3h1v2.6M32.4 69.3h17.8M37.5 69.3v2.5M87 145.5v2.5h22.8"/>
<circle cx="109.8" cy="148" r=".51"/>
</g>
<circle cx="37.5" cy="69.3" r=".51" fill="#0dab76"/>
<g fill="none" stroke="#0dab76" stroke-width=".21">
<path d="M85.7 32.5v3.8M33.7 154.4v3.8h7.6v-3.8"/>
<circle cx="37.5" cy="69.3" r=".51"/>
</g>
<circle cx="41.3" cy="158.2" r=".51" fill="#0dab76"/>
<g fill="none" stroke="#0dab76" stroke-width=".21">
<path d="M45.1 28.7h12.7M36.2 41.4v3.8"/>
<circle cx="41.3" cy="158.2" r=".51"/>
</g>
<circle cx="50.2" cy="28.7" r=".51" fill="#0dab76"/>
<g fill="none" stroke="#0dab76" stroke-width=".21">
<path d="M42.5 59.2h7.7M200 54.1h21.5M217.7 54.1v8.9M85.7 71.8h8.9M154.3 84.5v2.6M193.6 84.5v2.6M155.5 107.4h1.3M177.1 102.3h1.3M193.6 117.6v2.5M217.7 130.3h11.5v2.5M24.8 170.9h10.1v2.5"/>
<circle cx="50.2" cy="28.7" r=".51"/>
</g>
<circle cx="217.7" cy="54.1" r=".51" fill="#0dab76"/>
<g fill="none" stroke="#0dab76" stroke-width=".21">
<path d="M42.5 56.6h7.7M200 51.6h21.5M211.4 51.6v11.4"/>
<circle cx="217.7" cy="54.1" r=".51"/>
</g>
<circle cx="211.4" cy="51.6" r=".51" fill="#0dab76"/>
<g fill="none" stroke="#0dab76" stroke-width=".21">
<path d="M42.5 51.6h7.7M200 49h21.5M42.5 61.7h7.7M69.2 178.5h6.4M104.7 170.9v2.5M117.4 170.9h-20.3v2.5"/>
<circle cx="211.4" cy="51.6" r=".51"/>
</g>
<circle cx="104.7" cy="170.9" r=".51" fill="#0dab76"/>
<g fill="none" stroke="#0dab76" stroke-width=".21">
<path d="M200 46.5h21.5M252 46.5h12.7M260.9 46.5v10.1h3.8M55.2 178.5h6.4"/>
<circle cx="104.7" cy="170.9" r=".51"/>
</g>
<circle cx="260.9" cy="46.5" r=".51" fill="#0dab76"/>
<g fill="none" stroke="#0dab76" stroke-width=".21">
<path d="M85.7 178.5h6.3M88.2 178.5v2.5"/>
<circle cx="260.9" cy="46.5" r=".51"/>
</g>
<circle cx="88.2" cy="178.5" r=".51" fill="#0dab76"/>
<g fill="none" stroke="#0dab76" stroke-width=".21">
<path d="M40 178.5h7.6M43.8 178.5v2.5"/>
<circle cx="88.2" cy="178.5" r=".51"/>
</g>
<circle cx="43.8" cy="178.5" r=".51" fill="#0dab76"/>
<g fill="none" stroke="#0dab76" stroke-width=".21">
<path d="M85.7 66.8h8.9M102.2 122.6h15.2v1.3M109.8 122.6v3.8M231.7 130.3h10.2v2.5"/>
<circle cx="43.8" cy="178.5" r=".51"/>
</g>
<circle cx="109.8" cy="122.6" r=".51" fill="#0dab76"/>
<g fill="none" stroke="#0dab76" stroke-width=".21">
<path d="M120 115h-2.6v7.6"/>
<circle cx="109.8" cy="122.6" r=".51"/>
</g>
<circle cx="117.4" cy="122.6" r=".51" fill="#0dab76"/>
<g fill="none" stroke="#0dab76" stroke-width=".21">
<path d="M102.2 115h15.2"/>
<circle cx="117.4" cy="122.6" r=".51"/>
</g>
<circle cx="117.4" cy="115" r=".51" fill="#0dab76"/>
<g fill="none" stroke="#0dab76" stroke-width=".21">
<path d="M34.9 31.2v5.1h10.2M252 56.6h1.3v2.6h6.3M78.1 135.3h8.9M94.6 135.3h-1.3v5.1h-1.3"/>
<circle cx="117.4" cy="115" r=".51"/>
</g>
<circle cx="50.2" cy="36.3" r=".51" fill="#0dab76"/>
<g fill="none" stroke="#0dab76" stroke-width=".21">
<path d="M45.1 36.3h5.1"/>
<circle cx="50.2" cy="36.3" r=".51"/>
</g>
<circle cx="45.1" cy="36.3" r=".51" fill="#0dab76"/>
<g fill="none" stroke="#0dab76" stroke-width=".21">
<path d="M26 140.4v15.2h12.7v-1.2M36.2 154.4v1.2"/>
<circle cx="45.1" cy="36.3" r=".51"/>
</g>
<circle cx="36.2" cy="155.6" r=".51" fill="#0dab76"/>
<g fill="none" stroke="#0dab76" stroke-width=".21">
<path d="M42.5 41.4h7.7M85.7 41.4h8.9M85.7 49h8.9M145.4 84.5v1.3M178.4 84.5v1.3M130.1 109.9v5.1M178.4 118.8v1.3M43.8 136.6v8.9h11.4M46.4 136.6v6.4h8.8M109.8 131.5v7.6M109.8 135.3h7.6M117.4 134.1v2.5"/>
<path d="M266 130.3v2.5"/>
<circle cx="36.2" cy="155.6" r=".51"/>
</g>
<circle cx="117.4" cy="135.3" r=".51" fill="#0dab76"/>
<circle cx="117.4" cy="135.3" r=".51" fill="none" stroke="#0dab76" stroke-width=".21"/>
<circle cx="109.8" cy="135.3" r=".51" fill="#0dab76"/>
<g fill="none" stroke="#0dab76" stroke-width=".21">
<path d="M205.1 59.2h16.4M85.7 61.7h8.9M85.7 64.3h8.9M205.1 61.7h16.4M28.6 104.9h8.9M28.6 107.4h8.9M47.6 104.9h6.4M47.6 107.4h6.4M41.3 136.6v7.6M102.2 135.3h7.6M117.4 135.3h12.7M41.3 143h-5.1v1.2"/>
<circle cx="109.8" cy="135.3" r=".51"/>
</g>
<circle cx="41.3" cy="143" r=".51" fill="#0dab76"/>
<g fill="none" stroke="#0dab76" stroke-width=".21">
<path d="M38.7 136.6v7.6M38.7 141.7h-5v2.5"/>
<circle cx="41.3" cy="143" r=".51"/>
</g>
<circle cx="38.7" cy="141.7" r=".51" fill="#0dab76"/>
<g fill="none" stroke="#0dab76" stroke-width=".21">
<path d="M28.6 54.1h21.6M36.2 52.8v1.3"/>
<circle cx="38.7" cy="141.7" r=".51"/>
</g>
<circle cx="36.2" cy="54.1" r=".51" fill="#0dab76"/>
<g fill="none" stroke="#0dab76" stroke-width=".21">
<path d="M85.7 54.1h8.9M252 51.6h7.6M28.6 64.3v1.2h10.1M191.1 97.2h20.3M193.6 94.7v2.5"/>
<circle cx="36.2" cy="54.1" r=".51"/>
</g>
<circle cx="193.6" cy="97.2" r=".51" fill="#0dab76"/>
<g fill="none" stroke="#0dab76" stroke-width=".21">
<path d="M85.7 56.6h8.9M191.1 107.4h20.3M193.6 107.4v2.5"/>
<circle cx="193.6" cy="97.2" r=".51"/>
</g>
<circle cx="193.6" cy="107.4" r=".51" fill="#0dab76"/>
<g fill="none" stroke="#0dab76" stroke-width=".21">
<path d="M85.7 59.2h8.9M139 97.2h17.8M154.3 94.7v2.5"/>
<circle cx="193.6" cy="107.4" r=".51"/>
</g>
<circle cx="154.3" cy="97.2" r=".51" fill="#0dab76"/>
<g fill="none" stroke="#0dab76" stroke-width=".21">
<path d="M145.4 96v1.2"/>
<circle cx="154.3" cy="97.2" r=".51"/>
</g>
<circle cx="145.4" cy="97.2" r=".51" fill="#0dab76"/>
<g fill="none" stroke="#0dab76" stroke-width=".21">
<path d="M132.7 31.2h1.5M132.7 36.3h1.5M135.2 49h3.8M135.2 46.5h3.8M177.1 97.2h3.8M178.4 96v1.2"/>
<circle cx="145.4" cy="97.2" r=".51"/>
</g>
<circle cx="178.4" cy="97.2" r=".51" fill="#0dab76"/>
<g fill="none" stroke="#0dab76" stroke-width=".21">
<path d="M177.1 107.4h3.8M178.4 107.4v1.3"/>
<circle cx="178.4" cy="97.2" r=".51"/>
</g>
<circle cx="178.4" cy="107.4" r=".51" fill="#0dab76"/>
<g fill="none" stroke="#0dab76" stroke-width=".21">
<path d="M189.8 59.2h5.1M42.5 71.8h7.7M42.5 64.3h7.7M189.8 61.7h5.1"/>
<circle cx="178.4" cy="107.4" r=".51"/>
</g>
<g font-size="3.6" fill="#c90d0c">
<text x="183.5" y="179.7">TITLE:</text>
<text x="200" y="179.7">APRS_ESP32_SA8x8_Rev_B</text>
<text x="183.5" y="191.2">LY3PH</text>
<text x="183.5" y="187.4">Document Number:</text>
<text x="271.1" y="187.4">REV:</text>
<text x="183.5" y="197.5">Date:</text>
<text x="194.9" y="197.5">2022-10-11 14:13</text>
<text x="254.6" y="197.5">Sheet:</text>
<text x="268.5" y="197.5">1/1</text>
</g>
<g font-size="2.5" fill="#808080">
<text x="39" y="28.3">C20</text>
<text x="163.2" y="28.7" transform="rotate(-90 163.2 28.7)">+5V</text>
<text x="234.2" y="28.7" transform="rotate(-90 234.2 28.7)">+5V</text>
<text x="32.4" y="33.8" transform="rotate(-90 32.4 33.8)">+3V3</text>
<text x="39" y="30.9">100n</text>
<text x="52.6" y="33.3">100u</text>
<text x="52.6" y="30.8">C12</text>
<text x="131.4" y="33.8">IN+</text>
<text x="231.9" y="33.4">C1</text>
<text x="244.6" y="33.4">C2</text>
<text x="251" y="33.4">C3</text>
<text x="257.3" y="33.4">C4</text>
<text x="40" y="41.4">AF_IN</text>
<text x="89.5" y="41.4">OLED_SCL</text>
<text x="131.4" y="38.9">IN-</text>
<text x="231.9" y="38.5">1n</text>
<text x="244.6" y="38.5">10n</text>
<text x="251" y="38.5">100n 1u</text>
<text x="29.1" y="47.4">100n</text>
<text x="36.4" y="47.4">C14</text>
<text x="117.2" y="43.2">XT60PW-M</text>
<text x="224.3" y="43.2">DRA818V</text>
<text x="263.4" y="43.2">ANT1</text>
<text x="42.5" y="51.6">PTT</text>
<text x="89.5" y="49">OLED_SDA</text>
<text x="127.5" y="54">J2</text>
<text x="135.1" y="50.8">IN+</text>
<text x="135.7" y="48.3">IN-</text>
<text x="255.8" y="51.6">SQL</text>
<text x="263.4" y="53.3">ANT2</text>
<text x="264.8" y="51.6">50 Z</text>
<text x="31.1" y="58.9">R19</text>
<text x="40" y="59.2">AF_OUT</text>
<text x="42.5" y="56.6">POW</text>
<text x="87" y="54.1">ROT_DAT</text>
<text x="87" y="56.6">ROT_CLK</text>
<text x="87" y="59.2">ROT_BTN</text>
<text x="182.2" y="59.2">RXD_RF</text>
<text x="194.9" y="57.4">100</text>
<text x="194.9" y="55.1">R11</text>
<text x="255.8" y="59.2">SPK</text>
<text x="31.1" y="61.2">1k</text>
<text x="32.4" y="64.3">SQL</text>
<text x="40" y="64.3">TXD_RF</text>
<text x="42.5" y="61.7">PD</text>
<text x="87" y="61.7">TXD_GPS</text>
<text x="87" y="64.3">RXD_GPS</text>
<text x="182.2" y="61.7">TXD_RF</text>
<text x="194.9" y="65.3">R12</text>
<text x="212.9" y="65.2">C7</text>
<text x="219.3" y="65.2">C8</text>
<text x="264.8" y="61.7">50 Z</text>
<text x="40" y="71.8">RXD_RF</text>
<text x="87" y="71.8">RX_LED</text>
<text x="87" y="66.8">TX_LED</text>
<text x="194.9" y="67.6">100</text>
<text x="212.9" y="70.2">100n 100n</text>
<text x="40.3" y="76.5">C19</text>
<text x="29.8" y="80.7" transform="rotate(-90 29.8 80.7)">+5V</text>
<text x="40.3" y="79.1">100n</text>
<text x="138.2" y="83.8">+3V3</text>
<text x="180.1" y="83.8">+3V3</text>
<text x="154.5" y="89.2">C18</text>
<text x="195.1" y="89.2">C17</text>
<text x="143.9" y="92.2" transform="rotate(-90 143.9 92.2)">R22</text>
<text x="148.4" y="94.3">100n</text>
<text x="148.7" y="92.2" transform="rotate(-90 148.7 92.2)">10k</text>
<text x="176.9" y="92.2" transform="rotate(-90 176.9 92.2)">R20</text>
<text x="181.7" y="92.2" transform="rotate(-90 181.7 92.2)">10k</text>
<text x="184.6" y="95.7">1k</text>
<text x="194.1" y="94.3">100n</text>
<text x="37.5" y="100.8">R13</text>
<text x="45.1" y="101.1" transform="rotate(-90 45.1 101.1)">+5V</text>
<text x="50.2" y="99.1">GPS</text>
<text x="139" y="99.8">ROT_BTN</text>
<text x="182.7" y="100.5">R23</text>
<text x="201.3" y="99.8">ROT_DAT</text>
<text x="24.8" y="104.9">TXD_GPS</text>
<text x="24.8" y="107.4">RXD_GPS</text>
<text x="37.5" y="103.1">100</text>
<text x="184.6" y="105.9">1k</text>
<text x="201.3" y="106.1">ROT_CLK</text>
<text x="37.5" y="113.2">100</text>
<text x="37.5" y="111">R14</text>
<text x="96.7" y="113.5" transform="rotate(-90 96.7 113.5)">C11</text>
<text x="101.8" y="113.5" transform="rotate(-90 101.8 113.5)">100n</text>
<text x="122.3" y="113.5">33k</text>
<text x="127.6" y="112.5" transform="rotate(-90 127.6 112.5)">+3V3</text>
<text x="182.7" y="110.7">R24</text>
<text x="195.1" y="112.1">C16</text>
<text x="50.2" y="115">GND TX RX +</text>
<text x="97.7" y="119.8">C15</text>
<text x="123.1" y="118.3">R8</text>
<text x="176.9" y="115" transform="rotate(-90 176.9 115)">R21</text>
<text x="181.7" y="115" transform="rotate(-90 181.7 115)">10k</text>
<text x="194.1" y="117.2">100n</text>
<text x="26" y="123.8">R17/R18 - GND VCC SCL SDA</text>
<text x="179.7" y="122.6">+3V3</text>
<text x="26" y="126.5">R15/R16 - VCC GND DCL SDA</text>
<text x="31.1" y="131.5">VCC GND SCL SDA</text>
<text x="96.7" y="127.4">100u</text>
<text x="116" y="130.3" transform="rotate(-90 116 130.3)">R6</text>
<text x="120.7" y="130.3" transform="rotate(-90 120.7 130.3)">10k</text>
<text x="231.7" y="129">TX_LED</text>
<text x="26" y="137.9" transform="rotate(-90 26 137.9)">+3V3</text>
<text x="78.1" y="134.1">SPK</text>
<text x="96.7" y="133.8" transform="rotate(-90 96.7 133.8)">C13</text>
<text x="101.8" y="133.8" transform="rotate(-90 101.8 133.8)">100n</text>
<text x="123.8" y="134.1">AF_IN</text>
<text x="231.7" y="136.4">R2</text>
<text x="244.4" y="136.4">R5</text>
<text x="252" y="132.8" transform="rotate(-90 252 132.8)">+5V</text>
<text x="257.1" y="136.4">R1</text>
<text x="263.4" y="132.8" transform="rotate(-90 263.4 132.8)">+3V3</text>
<text x="268.5" y="136.4">R10</text>
<text x="35.6" y="140.4" transform="rotate(-90 35.6 140.4)">OLED1</text>
<text x="50.2" y="143">OLED_SDA</text>
<text x="79.4" y="143.5">10k</text>
<text x="79.4" y="139.3">R9</text>
<text x="116" y="143" transform="rotate(-90 116 143)">R7</text>
<text x="120.7" y="143" transform="rotate(-90 120.7 143)">10k</text>
<text x="231.7" y="139.9">560</text>
<text x="244.4" y="139.9">560</text>
<text x="257.1" y="139.9">1k</text>
<text x="268.5" y="139.9">560</text>
<text x="27.3" y="148.8">0</text>
<text x="27.3" y="146.5">R18</text>
<text x="50.2" y="145.5">OLED_SCL</text>
<text x="27.3" y="155.2">0</text>
<text x="27.3" y="152.9">R17</text>
<text x="43.8" y="152.6">0</text>
<text x="43.8" y="155.4">R15</text>
<text x="43.8" y="150.3">R16</text>
<text x="232.7" y="150.1" transform="rotate(-90 232.7 150.1)">LED4</text>
<text x="234.9" y="150.1" transform="rotate(-90 234.9 150.1)">YEL</text>
<text x="245.4" y="150.1" transform="rotate(-90 245.4 150.1)">LED1</text>
<text x="247.6" y="150.1" transform="rotate(-90 247.6 150.1)">RED</text>
<text x="258.1" y="150.1" transform="rotate(-90 258.1 150.1)">LED2</text>
<text x="260.3" y="150.1" transform="rotate(-90 260.3 150.1)">GRN</text>
<text x="269.5" y="150.1" transform="rotate(-90 269.5 150.1)">LED3</text>
<text x="271.7" y="150.1" transform="rotate(-90 271.7 150.1)">BLU</text>
<text x="34.9" y="160.7">GND</text>
<text x="43.8" y="157.7">0</text>
<text x="84.5" y="173.4">2N3904</text>
<text x="27.3" y="177.3">R4</text>
<text x="53" y="176.8">C10</text>
<text x="79.4" y="177">R3</text>
<text x="90.8" y="175.9">T1</text>
<text x="100" y="175.6">C6</text>
<text x="27.3" y="181.5">10k</text>
<text x="45.3" y="183.2">C9</text>
<text x="53" y="181.9">1u</text>
<text x="79.4" y="181.8">5k6</text>
<text x="89.7" y="183.2">C5</text>
<text x="97.6" y="180.6">100n</text>
<text x="45.3" y="188.3">100n</text>
<text x="89.7" y="188.3">100n</text>
</g>
<g font-size="2.3" fill="#808080">
<text x="108.3" y="131.3" transform="rotate(-90 108.3 131.3)">D1</text>
<text x="112.9" y="131" transform="rotate(-90 112.9 131)">LL4148</text>
<text x="108.3" y="144" transform="rotate(-90 108.3 144)">D2</text>
<text x="112.9" y="143.7" transform="rotate(-90 112.9 143.7)">LL4148</text>
</g>
<g font-size="2.1" fill="#808080">
<text x="51.7" y="36">1</text>
<text x="83" y="36">38</text>
<text x="133.6" y="30.9">IN+</text>
<text x="134.1" y="36">IN-</text>
<text x="141.6" y="32">IN+</text>
<text x="151.6" y="32">OUT+</text>
<text x="161.9" y="30.9">OUT+</text>
<text x="161.9" y="36">OUT-</text>
<text x="51.7" y="38.5">2</text>
<text x="51.7" y="41">3</text>
<text x="57.6" y="37.1">3V3</text>
<text x="57.6" y="39.6">EN</text>
<text x="73.6" y="37.1">GND</text>
<text x="73.7" y="39.6">IO23</text>
<text x="83" y="41">36</text>
<text x="83" y="38.5">37</text>
<text x="141.6" y="37.1">IN-</text>
<text x="152.2" y="37.1">OUT-</text>
<text x="236.4" y="41.6" transform="rotate(-90 236.4 41.6)">8</text>
<text x="51.7" y="43.6">4</text>
<text x="51.7" y="46.1">5</text>
<text x="57.6" y="42.2">SVP</text>
<text x="57.6" y="44.7">SVN</text>
<text x="57.6" y="47.2">IO34</text>
<text x="72.6" y="47.2">RXD0</text>
<text x="72.9" y="44.7">TXD0</text>
<text x="73.7" y="42.2">IO22</text>
<text x="83" y="46.1">34</text>
<text x="83" y="43.6">35</text>
<text x="127.1" y="47.2">-</text>
<text x="132.5" y="46.1">2</text>
<text x="221.4" y="46.1">18</text>
<text x="226.4" y="47.2">MIC_IN</text>
<text x="242.9" y="47.2">ANT</text>
<text x="249.9" y="46.1">12</text>
<text x="51.7" y="48.6">6</text>
<text x="51.7" y="51.2">7</text>
<text x="51.7" y="53.7">8</text>
<text x="57.6" y="49.8">IO35</text>
<text x="57.6" y="52.3">IO32</text>
<text x="73.6" y="52.3">GND</text>
<text x="73.7" y="49.8">IO21</text>
<text x="83" y="53.7">31</text>
<text x="83" y="51.2">32</text>
<text x="83" y="48.6">33</text>
<text x="126.6" y="49.8">+</text>
<text x="132.5" y="48.6">1</text>
<text x="222.5" y="48.6">5</text>
<text x="222.5" y="51.2">6</text>
<text x="222.5" y="53.7">7</text>
<text x="226.4" y="49.8">PTT</text>
<text x="226.4" y="52.3">PD</text>
<text x="237.5" y="51.6" transform="rotate(-90 237.5 51.6)">VBAT</text>
<text x="244.1" y="52.3">SQ</text>
<text x="249.9" y="51.2">1</text>
<text x="50.5" y="58.8">10</text>
<text x="51.7" y="56.3">9</text>
<text x="57.6" y="54.9">IO33</text>
<text x="57.6" y="57.4">IO25</text>
<text x="57.6" y="59.9">IO26</text>
<text x="73.7" y="57.4">IO18</text>
<text x="73.7" y="54.9">IO19</text>
<text x="74.8" y="59.9">IO5</text>
<text x="83" y="58.8">29</text>
<text x="83" y="56.3">30</text>
<text x="221.4" y="58.8">16</text>
<text x="226.4" y="59.9">RXD</text>
<text x="226.4" y="54.9">H/L</text>
<text x="238.8" y="57.4">AF_OUT</text>
<text x="249.9" y="56.3">3</text>
<text x="50.5" y="63.9">12</text>
<text x="50.7" y="61.3">11</text>
<text x="57.6" y="62.5">IO27</text>
<text x="57.6" y="65">IO14</text>
<text x="73.7" y="65">IO16</text>
<text x="73.7" y="62.5">IO17</text>
<text x="83" y="63.9">27</text>
<text x="83" y="61.3">28</text>
<text x="221.4" y="61.3">17</text>
<text x="226.4" y="62.5">TXD</text>
<text x="242.4" y="62.5">GND</text>
<text x="242.4" y="65">GND</text>
<text x="249.9" y="61.3">9</text>
<text x="249.9" y="63.9">10</text>
<text x="50.5" y="66.4">13</text>
<text x="50.5" y="69">14</text>
<text x="50.5" y="71.5">15</text>
<text x="57.6" y="67.6">IO12</text>
<text x="57.6" y="70.1">GND</text>
<text x="74.8" y="70.1">IO0</text>
<text x="74.8" y="67.6">IO4</text>
<text x="83" y="71.5">24</text>
<text x="83" y="69">25</text>
<text x="83" y="66.4">26</text>
<text x="50.5" y="74">16</text>
<text x="50.5" y="76.6">17</text>
<text x="57.6" y="72.6">IO13</text>
<text x="57.6" y="75.1">SD2</text>
<text x="57.6" y="77.7">SD3</text>
<text x="73.7" y="75.1">IO15</text>
<text x="74.2" y="77.7">SD1</text>
<text x="74.8" y="72.6">IO2</text>
<text x="83" y="76.6">22</text>
<text x="83" y="74">23</text>
<text x="226.3" y="75.9" transform="rotate(-90 226.3 75.9)">2</text>
<text x="227.4" y="72.1" transform="rotate(-90 227.4 72.1)">NC</text>
<text x="228.8" y="75.9" transform="rotate(-90 228.8 75.9)">4</text>
<text x="229.9" y="72.1" transform="rotate(-90 229.9 72.1)">NC</text>
<text x="231.4" y="77" transform="rotate(-90 231.4 77)">11</text>
<text x="232.5" y="72.1" transform="rotate(-90 232.5 72.1)">NC</text>
<text x="233.9" y="77.1" transform="rotate(-90 233.9 77.1)">13</text>
<text x="235" y="72.1" transform="rotate(-90 235 72.1)">NC</text>
<text x="236.4" y="77.1" transform="rotate(-90 236.4 77.1)">14</text>
<text x="237.5" y="72.1" transform="rotate(-90 237.5 72.1)">NC</text>
<text x="239" y="77.1" transform="rotate(-90 239 77.1)">15</text>
<text x="240.1" y="72.1" transform="rotate(-90 240.1 72.1)">NC</text>
<text x="50.5" y="79.1">18</text>
<text x="50.5" y="81.7">19</text>
<text x="57.6" y="80.2">CMD</text>
<text x="57.6" y="82.8">5V</text>
<text x="74.2" y="82.8">CLK</text>
<text x="74.2" y="80.2">SD0</text>
<text x="83" y="81.7">20</text>
<text x="83" y="79.1">21</text>
<text x="53" y="102">1</text>
<text x="168.3" y="98">B</text>
<text x="53" y="104.5">2</text>
<text x="53" y="107.1">3</text>
<text x="168.2" y="103.1">C</text>
<text x="53" y="109.6">4</text>
<text x="168.3" y="108.2">A</text>
<text x="38.4" y="137.6" transform="rotate(-90 38.4 137.6)">1</text>
<text x="40.9" y="137.6" transform="rotate(-90 40.9 137.6)">2</text>
<text x="43.4" y="137.6" transform="rotate(-90 43.4 137.6)">3</text>
<text x="46" y="137.6" transform="rotate(-90 46 137.6)">4</text>
<text x="86.6" y="137.5" transform="rotate(-90 86.6 137.5)">A</text>
<text x="89.9" y="140">S</text>
<text x="86.6" y="144.7" transform="rotate(-90 86.6 144.7)">E</text>
<text x="34.6" y="175.6" transform="rotate(-90 34.6 175.6)">A</text>
<text x="37.8" y="178.1">S</text>
<text x="34.6" y="182.8" transform="rotate(-90 34.6 182.8)">E</text>
</g>
<g font-size="2" fill="#808080">
<text x="201.3" y="46.5">MIC</text>
<text x="201.3" y="51.6">PD</text>
<text x="201.3" y="49">PTT_SW</text>
<text x="201.3" y="54.1">POW</text>
<text x="217.7" y="129">RX_LED</text>
<text x="24.8" y="169.6">AF_OUT</text>
<text x="108.5" y="169.6">PTT_SW</text>
<text x="57.8" y="178.5">MIC</text>
<text x="70.5" y="178.5">PTT</text>
</g>
<g font-size="1.8" fill="#808080">
<text x="139.3" y="24.9">NAME</text>
<text x="73" y="32.5">U$1</text>
<text x="55.2" y="87.1">ESP32-DEVKITC</text>
</g>
<g font-size="1.8" fill="#c90d0c">
<text x="52" y="35.3" transform="rotate(-90 52 35.3)">+</text>
<text x="100.1" y="122">+</text>
</g>
</svg>
